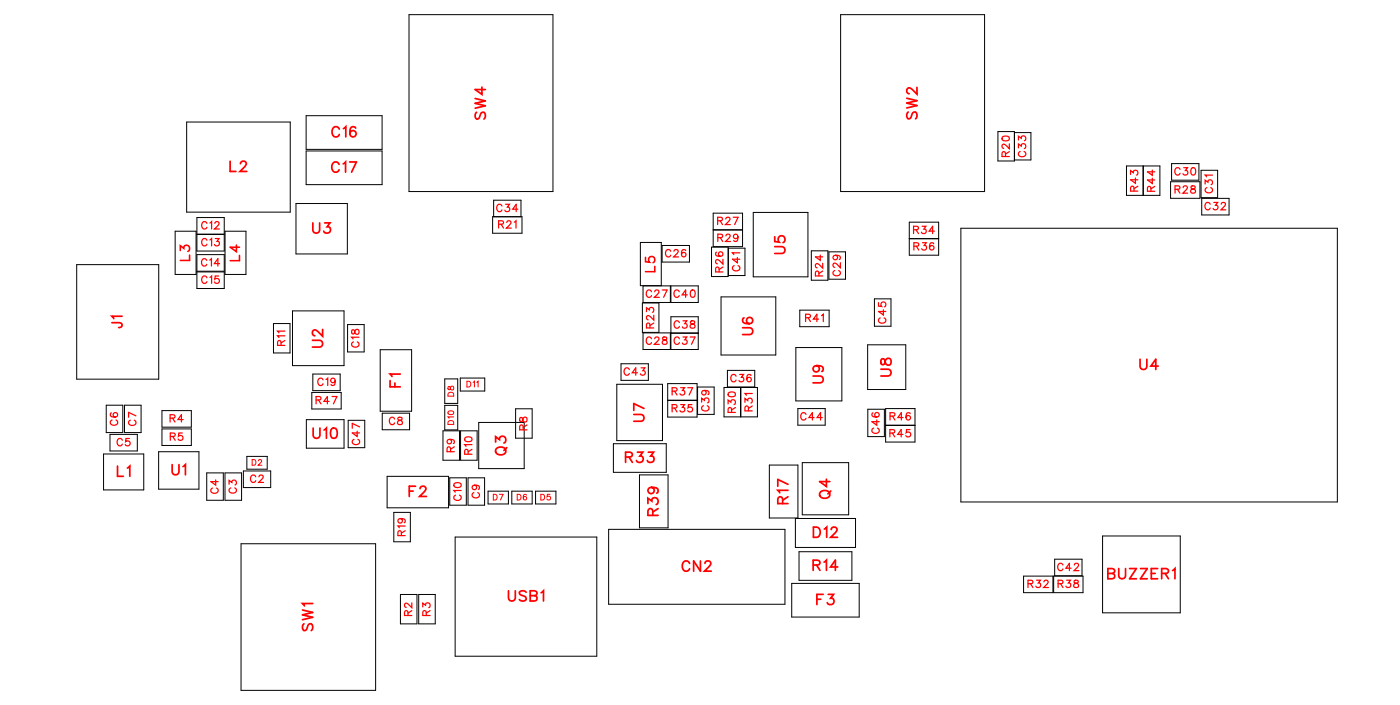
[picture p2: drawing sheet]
<svg xmlns="http://www.w3.org/2000/svg" width="97mm" height="49mm" viewBox="0 0 97 49" stroke-linecap="round" stroke-linejoin="round" font-family="sans-serif">
<g fill="none" stroke="#000" stroke-width=".07">
<path d="M5.3 18.4h5.7v7.9h-5.7zM12.2 16h1.4v3.1h-1.4zM13 8.5h7.2v6.2h-7.2zM13.7 15.1h1.9v2.3h-1.9zM13.7 17.7h1.9v1.1h-1.9zM13.7 18.9h1.9v1.1h-1.9zM13.7 16.3h1.9M15.6 16h1.5v3.1h-1.5zM20.6 14.1h3.5v3.5h-3.5zM21.3 8h5.3v2.4h-5.3zM21.3 10.5h5.3v2.3h-5.3zM28.4 1h10v12.3h-10z"/>
<path d="M34.2 15h2.1v1.2h-2.1zM34.3 13.9h1.9v1.1h-1.9zM46 19.8v-3h-1.5v3h2.1v1.2h-1.9v-1.2M46 17h1.9v1.2h-1.9zM46.6 19.8h1.9v1.2h-1.9zM49.5 17.2h1.1v2h-1.1zM49.6 14.8h2v2.3h-2zM49.6 15.9h2M50.6 17.2h1.2v1.9h-1.2zM52.4 14.7h3.8v4.5h-3.8zM56.4 17.4h1.1v2.1h-1.1zM57.6 17.5h1.2v1.9h-1.2z"/>
<path d="M58.4 1h10v12.3h-10zM63.2 15.4h2v2.3h-2zM63.2 16.6h2M66.8 15.8h26.2v19h-26.2zM69.4 9.1h1.1v2.1h-1.1zM70.5 9.2h1.2v1.9h-1.2M78.3 11.5h2.3v2.1h-2.3zM79.4 11.5v2.1M79.5 11.5v2.1M81.4 12.6h2v1.2h-2zM81.4 11.4h1.9v1.1h-1.9zM83.5 11.8h1.1v1.9h-1.1z"/>
<path d="M83.5 13.8h1.9v1.1h-1.9zM7.2 31.5h2.8v2.5h-2.8zM7.4 28.1h1.1v1.9h-1.1zM7.6 30.2h1.9v1.1h-1.9zM8.7 28.1h1.1v1.9h-1.1zM11 31.4h2.8v2.6h-2.8zM11.3 28.5h2v1.2h-2zM11.3 29.8h2v1.1h-2zM14.4 32.8h1.1v1.9h-1.1zM15.6 32.8h1.2v1.9h-1.2zM16.8 37.7h9.3v10.2h-9.3zM16.9 32.7h1.9v1.1h-1.9z"/>
<path d="M17.2 31.7h1.4v.9h-1.4zM19 22.5h1.2v2h-1.2zM20.3 21.6h3.6v3.8h-3.6zM21.3 29.1h2.6v2h-2.6zM21.7 27.2h2v1.2h-2zM21.7 26h1.9v1.1h-1.9zM24.2 22.5h1.1v1.9h-1.1zM24.2 29.2h1.2v1.9h-1.2zM26.4 24.3h2.2v4.2h-2.2zM26.6 28.7h1.9v1.1h-1.9zM26.9 33.1h4.3v2.1h-4.3zM27.4 35.6h1.1v2h-1.1z"/>
<path d="M30.8 29.9h1.1v2h-1.1zM30.9 26.3h.9v1.7h-.9zM30.9 28.1h.9v1.7h-.9zM31.3 33.2h1.1v1.9h-1.1zM31.6 37.3h9.9v8.3h-9.9zM32 26.2h1.7v.9h-1.7zM32 29.9h1.2v2h-1.2zM32.5 33.2h1.2v1.9h-1.2zM33.3 29.3h3.1v3.2h-3.1zM33.9 34.1h1.4v.9h-1.4zM35.6 34.1h1.4v.9h-1.4zM35.8 28.4h1.2v2h-1.2z"/>
<path d="M37.2 34.1h1.4v.9h-1.4zM42.3 36.7h12.3v5.2h-12.3zM42.6 30.8h3.7v2h-3.7zM42.9 26.7h3.1v3.9h-3.1zM43.2 25.3h1.9v1.1h-1.9zM44.4 33h2v3.6h-2zM44.6 21h1.2v2.1h-1.2zM44.7 23.1h1.9v1.2h-1.9zM46.4 26.6h2v2.4h-2zM46.4 27.8h2M46.6 22h1.9v2.3h-1.9zM46.6 23.1h1.9"/>
<path d="M48.5 26.9h1.1v1.9h-1.1zM50.1 20.6h3.8v4h-3.8zM50.3 26.9h2.3v2h-2.3zM50.6 25.7h1.9v1.2h-1.9zM51.5 26.9v2M53.5 32.3h2v3.7h-2zM55.3 36h4.2v2h-4.2zM55.3 24.1h3.2v3.7h-3.2zM55.5 28.4h1.9v1.1h-1.9zM55.5 38.3h3.7v2h-3.7zM55.6 21.5h2v1.2h-2zM55.8 32.1h3.2v3.6h-3.2z"/>
<path d="M60.3 23.9h2.7v3.1h-2.7zM60.3 28.4h1.2v1.9h-1.2zM60.8 20.7h1.1v1.9h-1.1zM61.6 29.5h2M61.6 28.4h2v2.3h-2zM71.1 40h2.1v1.1h-2.1zM73.2 40h2.1v1.1h-2.1zM73.3 38.8h1.9v1.2h-1.9zM76.6 37.2h5.4v5.3h-5.4zM27.8 41.3h1.2v2h-1.2zM29.1 41.3h1.2v2h-1.2zM55 40.5h4.7v2.3h-4.7z"/>
</g>
<g fill="none" stroke="#f00" stroke-width=".08">
<path d="M14.4 18.1a.19 .19 0 0 0-.2-.1 .19 .19 0 0 0-.2 .2v.1a.19 .19 0 0 0 .2 .2 .19 .19 0 0 0 .2-.2M14.4 15.5a.19 .19 0 0 0-.2-.1 .19 .19 0 0 0-.2 .2v.1a.19 .19 0 0 0 .2 .2 .19 .19 0 0 0 .2-.1M14.4 16.7a.19 .19 0 0 0-.2-.1 .19 .19 0 0 0-.2 .2v.1a.19 .19 0 0 0 .2 .2 .19 .19 0 0 0 .2-.2M14.4 19.3a.19 .19 0 0 0-.2-.1 .19 .19 0 0 0-.2 .2v.1a.19 .19 0 0 0 .2 .2 .19 .19 0 0 0 .2-.2M14.6 18.1l.1-.1v.5M14.6 15.5l.1-.1v.5M14.6 16.7l.1-.1v.5M14.6 19.3l.1-.1v.5M14.9 15.5l.1-.1 .2 .1-.3 .4h.4M15 16.6h.2l-.1 .2a.17 .17 0 0 1 .1 .2 .17 .17 0 0 1-.3 0M15.2 19.2h-.2l-.1 .2a.18 .18 0 0 1 .3 0 .18 .18 0 0 1 0 .2 .18 .18 0 0 1-.3 0M15.3 18.3h-.4l.2-.3v.5"/>
<path d="M34.7 15.6l.2-.1 .1-.1-.3-.1v.5M34.8 15.6l.2 .2M34.9 14.3a.19 .19 0 0 0-.2-.1 .19 .19 0 0 0-.2 .2v.1a.19 .19 0 0 0 .2 .2 .19 .19 0 0 0 .2-.1M35.1 14.2h.3l-.1 .2a.17 .17 0 0 1 .1 .2 .17 .17 0 0 1-.3 0M35.2 15.4l.2-.1 .1 .2-.3 .3h.3M35.7 15.4l.2-.1v.5M36 14.5h-.4l.3-.3v.5M46.6 17.4a.19 .19 0 0 0-.2-.1 .19 .19 0 0 0-.1 .2v.1a.19 .19 0 0 0 .1 .2 .19 .19 0 0 0 .2-.1M46.8 17.4l.1-.1 .2 .1-.3 .4h.4M47.7 17.4l-.1-.1a.22 .22 0 0 0-.3 .3 .22 .22 0 0 0 .4 .2 .16 .16 0 0 0-.1-.3 .16 .16 0 0 0-.2 .2M49.8 17.5a.22 .22 0 0 0 .2 .3 .22 .22 0 0 0 .2-.3 .16 .16 0 0 0-.3 .1 .16 .16 0 0 0 .2 .2M49.9 15.3h.3v-.1l-.3-.1v.5"/>
<path d="M49.9 16.5h.3v-.1l-.3-.1v.5M50 18.9v-.3l-.2-.1-.1 .4h.5M50 15.3l.2 .3M50.1 16.5l.1 .3M50.2 18v.3l-.3-.3-.2 .1 .2 .2M50.2 18.5l-.2 .2M50.4 15.2l.2-.1 .1 .1-.3 .4h.4M50.5 16.4l.2-.1v.1l-.3 .4h.4M51 15.1h.3l-.2 .5M51 18.4a.19 .19 0 0 0-.1 .3 .19 .19 0 0 0 .2 .1h.1a.19 .19 0 0 0 .2-.1 .19 .19 0 0 0-.1-.3M51.3 17.9v.3l-.4-.2h.5M51.3 16.4a.16 .16 0 0 1-.2 .2 .16 .16 0 0 1-.1-.3 .16 .16 0 0 1 .3 0l-.1 .4h-.2"/>
<path d="M51.4 17.5h-.5l.1 .2M56.9 19.2v-.3l-.1-.1-.1 .4h.5M57 17.7v.4l-.3-.3h.5M57.2 18.3v.3l-.4-.3-.1 .1 .1 .2M57.2 18.8l-.3 .2M58 18.8a.19 .19 0 0 0-.1 .2 .19 .19 0 0 0 .2 .1h.1a.19 .19 0 0 0 .2-.1 .19 .19 0 0 0-.1-.2M58.1 17.7a.16 .16 0 0 1 .1 .2 .16 .16 0 0 1-.2 .1 .16 .16 0 0 1 0-.3l.4 .1-.1 .2M58.4 18.2v.4l-.4-.3-.1 .2 .1 .1M63.5 15.9h.3v-.1l-.3-.1v.5M63.5 17.1h.3l.1-.2-.4-.1v.6M63.7 15.9l.1 .3M63.7 17.1l.2 .3"/>
<path d="M64.1 15.7h.3l-.2 .2a.17 .17 0 0 1 .1 .3 .17 .17 0 0 1-.3-.1M64.1 16.8h.3l-.2 .2a.18 .18 0 0 1 .2 .3 .17 .17 0 0 1-.3 0M64.9 16.9a.22 .22 0 0 0-.3 .2 .22 .22 0 0 0 .3 .2 .16 .16 0 0 0-.1-.2 .16 .16 0 0 0-.2 .1M64.9 16h-.3l.2-.3v.5M69.7 9.5a.25 .25 0 0 1 .3-.1 .25 .25 0 0 1 .1 .3 .25 .25 0 0 1-.3 .1 .25 .25 0 0 1-.1-.3zM69.9 10.9v-.3l-.2-.1-.1 .4h.6M70.2 10v.3l-.4-.3-.2 .1 .2 .2M70.2 10.5l-.3 .2M70.8 10.3v-.3l.2 .1a.17 .17 0 0 1 .3-.1 .17 .17 0 0 1-.1 .3M70.8 9.7v-.2l.2 .1a.17 .17 0 0 1 .3-.1 .17 .17 0 0 1-.1 .3M70.9 10.5a.19 .19 0 0 0-.1 .2 .19 .19 0 0 0 .2 .2h.1a.19 .19 0 0 0 .2-.2 .19 .19 0 0 0-.1-.2M78.6 12.1v-.3l.2 .2a.17 .17 0 0 1 .2-.1 .17 .17 0 0 1 0 .3"/>
<path d="M78.8 13.3v-.3l-.1-.1-.1 .4h.5M78.9 12.4v.3l-.3-.2h.5M79.1 12.9l-.3 .2M80 13.3v-.3l-.2-.1v.4h.5M80.1 12.4v.3l-.3-.2h.5M80.1 11.8v.4l-.3-.3h.5M80.3 12.9l-.3 .2M81.7 13.1h.3v-.1l-.3-.1v.5M81.8 13.1l.2 .3M82 11.8a.19 .19 0 0 0-.2-.2 .19 .19 0 0 0-.1 .2v.2a.19 .19 0 0 0 .1 .2 .19 .19 0 0 0 .2-.2M82.2 13l.2-.1 .1 .1-.3 .4h.4M82.3 11.6h.2l-.1 .2a.17 .17 0 0 1 .1 .3 .17 .17 0 0 1-.3 0"/>
<path d="M82.8 12.9v.2l.3 .1a.17 .17 0 0 1-.2 .2 .17 .17 0 0 1-.1-.2l.3-.2-.1-.1zM82.8 11.7a.23 .23 0 0 1 .3 .2 .23 .23 0 0 1-.3 .2v-.2zM83.8 12.8v-.3l.2 .1a.17 .17 0 0 1 .2-.1 .17 .17 0 0 1 0 .3M83.9 13a.19 .19 0 0 0-.1 .2 .19 .19 0 0 0 .2 .2h.1a.19 .19 0 0 0 .2-.2 .19 .19 0 0 0-.1-.2M84.1 14.2a.19 .19 0 0 0-.2-.1 .19 .19 0 0 0-.1 .1v.2a.19 .19 0 0 0 .1 .2 .19 .19 0 0 0 .2-.2M84.3 12.2h-.5l.1 .1M84.4 14.1h.2l-.1 .1a.17 .17 0 0 1 .1 .3 .17 .17 0 0 1-.3 0M84.9 14.2l.1-.1h.2l-.3 .5h.3M7.7 28.7a.22 .22 0 0 0 .2 .3 .22 .22 0 0 0 .2-.3 .16 .16 0 0 0-.2 0 .16 .16 0 0 0 .1 .3M7.8 29.2a.19 .19 0 0 0-.1 .2 .19 .19 0 0 0 .2 .1h.1a.19 .19 0 0 0 .2-.1 .19 .19 0 0 0-.1-.2M8.5 30.6a.19 .19 0 0 0-.2-.2 .19 .19 0 0 0-.2 .2v.2a.19 .19 0 0 0 .2 .1 .19 .19 0 0 0 .2-.1M9 30.4h-.2l-.1 .3a.18 .18 0 0 1 .3-.1 .18 .18 0 0 1 0 .3 .18 .18 0 0 1-.3 0"/>
<path d="M9.1 29.2a.19 .19 0 0 0-.2 .2 .19 .19 0 0 0 .2 .1h.2a.19 .19 0 0 0 .1-.1 .19 .19 0 0 0-.1-.2M9.4 28.9l-.5-.3v.4M11.8 29h.3l.1-.1-.4-.1v.5M11.8 30.3h.3l.1-.1-.4-.1v.5M12 29l.2 .3M12 30.3l.2 .3M12.7 30.1h-.3v.2a.18 .18 0 0 1 .3 0 .18 .18 0 0 1-.1 .2 .18 .18 0 0 1-.2 0M12.7 29.1h-.3l.2-.3v.5M14.8 33.9a.19 .19 0 0 0-.1 .2 .19 .19 0 0 0 .1 .1h.2a.19 .19 0 0 0 .2-.1 .19 .19 0 0 0-.2-.2M15 33.3v.4l-.3-.3h.5M15.9 33.6v-.3l.2 .2a.17 .17 0 0 1 .3-.1 .17 .17 0 0 1-.1 .3M16 33.9a.19 .19 0 0 0-.1 .2 .19 .19 0 0 0 .2 .1h.1a.19 .19 0 0 0 .2-.1 .19 .19 0 0 0-.1-.2"/>
<path d="M17.8 33.1a.19 .19 0 0 0-.2-.1 .19 .19 0 0 0-.2 .2v.1a.19 .19 0 0 0 .2 .2 .19 .19 0 0 0 .2-.1M18 33.1l.1-.1 .2 .1-.3 .4h.3M19.5 24v-.3l-.1-.1-.1 .4h.5M19.8 23.3h-.5l.1 .1M19.8 23h-.5l.1 .1M19.8 23.6l-.3 .2M22 27.8l.3-.1v-.1l-.3-.1v.5M22.1 27.8l.2 .2M22.5 26.4a.19 .19 0 0 0-.3-.2 .19 .19 0 0 0-.1 .2v.2a.19 .19 0 0 0 .1 .2 .19 .19 0 0 0 .3-.2M22.7 26.3l.1-.1v.6M22.9 27.9h-.4l.3-.4v.5M23.1 27.5h.3l-.2 .5"/>
<path d="M23.3 26.4a.16 .16 0 0 1-.2 .2 .16 .16 0 0 1-.1-.3 .16 .16 0 0 1 .3 0l-.1 .4h-.2M24.5 22.9v.3h.1a.21 .21 0 0 1 .1-.3 .21 .21 0 0 1 .2 0l.1 .2-.1 .1-.2-.1-.1-.2zM24.6 23.7a.19 .19 0 0 0-.2 .2 .19 .19 0 0 0 .2 .2h.2a.19 .19 0 0 0 .2-.2 .19 .19 0 0 0-.2-.2M24.6 30.5a.19 .19 0 0 0-.1 .2 .19 .19 0 0 0 .2 .2h.1a.19 .19 0 0 0 .2-.2 .19 .19 0 0 0-.1-.2M24.8 29.9v.4l-.3-.2h.5M25 23.4h-.6l.1 .1M25 29.6l-.5-.2v.3M27.4 29.1a.19 .19 0 0 0-.2-.1 .19 .19 0 0 0-.1 .2v.1a.19 .19 0 0 0 .1 .2 .19 .19 0 0 0 .2-.1M27.7 29v.1a.21 .21 0 0 1 .2 .1 .21 .21 0 0 1 0 .2h-.2v-.1l.2-.2v-.1zM27.8 36a.16 .16 0 0 1 .2 .2 .16 .16 0 0 1-.3 .1 .16 .16 0 0 1 0-.3l.4 .1v.2M27.9 37.2v-.3l-.1-.1-.1 .4h.5M28.2 36.5h-.5l.1 .1"/>
<path d="M28.2 36.8l-.3 .2M31.2 30.5a.16 .16 0 0 1 .2 .2 .16 .16 0 0 1-.3 .1 .16 .16 0 0 1 0-.3l.5 .1-.1 .2M31.3 31.4v-.3l-.1-.1-.1 .4h.5M31.6 33.6a.25 .25 0 0 1 .3-.1 .25 .25 0 0 1 .1 .3 .25 .25 0 0 1-.3 .1 .25 .25 0 0 1-.1-.3zM31.6 31l-.3 .2M31.7 34.4a.19 .19 0 0 0-.2 .2 .19 .19 0 0 0 .2 .1h.2a.19 .19 0 0 0 .2-.1 .19 .19 0 0 0-.2-.2M32.1 34h-.6l.1 .2M32.3 30.4a.25 .25 0 0 1 .3-.1 .25 .25 0 0 1 .2 .3 .25 .25 0 0 1-.3 .1 .25 .25 0 0 1-.2-.3zM32.5 31.5v-.3h-.1l-.1 .3h.5M32.8 30.9h-.5l.1 .1M32.8 31.2l-.3 .2M32.9 34.2a.19 .19 0 0 0-.1 .2 .19 .19 0 0 0 .2 .2h.1a.19 .19 0 0 0 .2-.2 .19 .19 0 0 0-.1-.2"/>
<path d="M33 33.7a.16 .16 0 0 1 .1 .2 .16 .16 0 0 1-.2 .1 .16 .16 0 0 1 0-.3h.4v.3M36.1 29v.2l.1 .1 .3-.3a.17 .17 0 0 1 .1 .1 .17 .17 0 0 1-.1 .2l-.2-.3zM36.4 29.8l-.1-.3h-.1l-.1 .3h.5M36.6 29.5l-.2 .2M43.7 25.7a.19 .19 0 0 0-.2-.2 .19 .19 0 0 0-.1 .2v.2a.19 .19 0 0 0 .1 .1 .19 .19 0 0 0 .2-.1M44.3 25.9h-.4l.3-.4v.5M44.6 25.5h.2l-.1 .2a.17 .17 0 0 1 .1 .3 .17 .17 0 0 1-.3-.1M44.9 21.6v-.2l.2 .1a.17 .17 0 0 1 .3-.1 .17 .17 0 0 1-.1 .3M45.2 22.8v-.3l-.2-.1-.1 .4h.5M45.3 20.3a.19 .19 0 0 0-.2-.2 .19 .19 0 0 0-.2 .2v.1a.19 .19 0 0 0 .2 .2 .19 .19 0 0 0 .2-.1M45.3 23.5a.19 .19 0 0 0-.2-.1 .19 .19 0 0 0-.2 .2v.1a.19 .19 0 0 0 .2 .2 .19 .19 0 0 0 .2-.1M45.4 21.9v.3l-.3-.3-.2 .1 .2 .2"/>
<path d="M45.4 22.4l-.2 .2M45.5 20.3l.1-.2 .2 .1-.3 .4h.3M45.5 23.5l.1-.1 .2 .1-.3 .4h.3M46 20.1h.4l-.3 .5M46.1 23.4v.2a.21 .21 0 0 1 .2 0 .21 .21 0 0 1 0 .3h-.2v-.2l.2-.2v-.1zM46.7 28.3h.3l.1-.1-.4-.1v.5M46.7 27.2l.3-.1 .1-.1-.4-.1v.5M46.9 28.3l.2 .3M46.9 27.2l.2 .2M47.2 20.3a.19 .19 0 0 0-.2-.2 .19 .19 0 0 0-.2 .2v.1a.19 .19 0 0 0 .2 .2 .19 .19 0 0 0 .2-.1M47.2 23.5a.19 .19 0 0 0-.2-.1 .19 .19 0 0 0-.1 .2v.1a.19 .19 0 0 0 .1 .2 .19 .19 0 0 0 .2-.1M47.2 22.4a.19 .19 0 0 0-.2-.1 .19 .19 0 0 0-.1 .2v.1a.19 .19 0 0 0 .1 .2 .19 .19 0 0 0 .2-.1"/>
<path d="M47.3 28.1h.3l-.2 .2a.18 .18 0 0 1 .2 .3 .17 .17 0 0 1-.3-.1M47.3 26.9h.3l-.2 .2a.18 .18 0 0 1 .2 .3 .17 .17 0 0 1-.3-.1M47.5 23.4h.2l-.1 .2a.17 .17 0 0 1 .1 .3 .17 .17 0 0 1-.3-.1M47.5 22.3h.2l-.1 .2a.17 .17 0 0 1 .1 .2 .17 .17 0 0 1-.3 0M47.8 20.5h-.4l.3-.4v.5M47.8 26.9h.3l-.2 .5M48 23.4h.3l-.2 .5M48 22.3v.1a.21 .21 0 0 1 .3 .1 .21 .21 0 0 1 0 .3l-.3-.1v-.1l.3-.2v-.1zM48.1 20.2a.23 .23 0 0 1 .2 .2 .23 .23 0 0 1-.2 .2l-.1-.2zM48.1 28.1h-.2l-.1 .2a.18 .18 0 0 1 .3 0 .18 .18 0 0 1 0 .3 .18 .18 0 0 1-.3-.1M48.8 27.9v-.3l.2 .2a.17 .17 0 0 1 .2-.1 .17 .17 0 0 1 0 .3M48.9 28.2a.19 .19 0 0 0-.1 .2 .19 .19 0 0 0 .2 .1h.1a.19 .19 0 0 0 .2-.1 .19 .19 0 0 0-.1-.2"/>
<path d="M48.9 27.1a.16 .16 0 0 1 .2 .2 .16 .16 0 0 1-.3 .1 .16 .16 0 0 1 0-.3l.5 .1-.1 .2M50.6 28v-.2l.2 .1a.17 .17 0 0 1 .3-.1 .17 .17 0 0 1-.1 .3M50.6 27.3a.25 .25 0 0 1 .3-.1 .25 .25 0 0 1 .2 .3 .25 .25 0 0 1-.3 .1 .25 .25 0 0 1-.2-.3zM50.8 28.6v-.3h-.1l-.1 .3h.5M51.1 28.3l-.3 .2M51.2 26.1a.19 .19 0 0 0-.3-.1 .19 .19 0 0 0-.1 .2v.1a.19 .19 0 0 0 .1 .2 .19 .19 0 0 0 .3-.1M51.4 26h.3l-.2 .2a.18 .18 0 0 1 .2 .3 .17 .17 0 0 1-.3-.1M51.8 27.9v-.2l.2 .1a.17 .17 0 0 1 .2-.1 .17 .17 0 0 1 0 .3M52 28.5v-.3h-.1l-.1 .3h.5M52.2 26.1v-.1a.22 .22 0 0 0-.3 .2 .22 .22 0 0 0 .3 .2 .16 .16 0 0 0-.1-.2 .16 .16 0 0 0-.2 .1M52.3 27.3h-.5l.1 .1M52.3 28.2l-.3 .2"/>
<path d="M56 22.1l.3-.1v-.1l-.3-.1v.5M56 28.8a.19 .19 0 0 0-.2-.2 .19 .19 0 0 0-.1 .2v.2a.19 .19 0 0 0 .1 .2 .19 .19 0 0 0 .2-.2M56.2 22.1l.1 .2M56.6 29h-.4l.3-.4v.6M56.9 22.2h-.4l.3-.4v.5M57.1 21.9l.1-.1v.5M57.2 29h-.4l.2-.4v.6M60.7 28.7h-.1a.22 .22 0 0 0 .3 .3 .22 .22 0 0 0 .1-.3 .16 .16 0 0 0-.2 0 .16 .16 0 0 0 .1 .2M60.7 29.7a.19 .19 0 0 0-.1 .2 .19 .19 0 0 0 .2 .2h.1a.19 .19 0 0 0 .2-.2 .19 .19 0 0 0-.1-.2M60.9 29.2v.3l-.3-.2h.5M61.1 21v.3h.2a.18 .18 0 0 1 0-.3 .18 .18 0 0 1 .2 0 .18 .18 0 0 1 0 .3M61.2 22.1a.19 .19 0 0 0-.1 .2 .19 .19 0 0 0 .2 .1h.1a.19 .19 0 0 0 .2-.1 .19 .19 0 0 0-.2-.2"/>
<path d="M61.4 21.5v.4l-.3-.3h.5M61.9 30.1l.2-.1 .1-.1-.3-.1v.5M61.9 28.9h.3v-.2l-.3-.1v.6M62 30.1l.2 .2M62 28.9l.2 .3M62.8 30.2h-.4l.2-.4v.5M62.8 29h-.4l.2-.4v.6M63.3 29.8h-.3v.2a.18 .18 0 0 1 .3 0 .18 .18 0 0 1-.1 .3 .18 .18 0 0 1-.2-.1M63.3 28.7h-.1a.22 .22 0 0 0-.3 .2 .22 .22 0 0 0 .4 .2 .16 .16 0 0 0-.1-.3 .16 .16 0 0 0-.2 .2M73.9 39.2a.19 .19 0 0 0-.2-.1 .19 .19 0 0 0-.2 .2v.1a.19 .19 0 0 0 .2 .2 .19 .19 0 0 0 .2-.1M74.4 39.4h-.3l.2-.3v.5M74.7 39.2l.1-.1 .2 .1-.3 .4h.3"/>
<path d="M28.4 42.7l-.1-.3h-.1l-.1 .3h.5M28.6 41.8v.4l-.3-.3-.2 .1 .1 .2M28.6 42.4l-.2 .2M29.4 42.1v-.2l.2 .1a.17 .17 0 0 1 .3-.1 .17 .17 0 0 1-.1 .3M29.6 42.7v-.3h-.1l-.1 .3h.5M29.9 42.4l-.3 .2M71.5 40.5h.2l.1-.1-.3-.1v.5M71.6 40.5l.2 .3M72 40.3h.3l-.1 .2a.17 .17 0 0 1 .1 .2 .17 .17 0 0 1-.3 0M72.6 40.4l.2-.1 .1 .1-.4 .4h.4M73.5 40.5h.3l.1-.1-.4-.1v.5M73.7 40.5l.2 .3"/>
<path d="M74.1 40.3h.3l-.1 .2a.17 .17 0 0 1 .1 .2 .17 .17 0 0 1-.3 0M74.7 40.3v.1l.3 .2a.17 .17 0 0 1-.2 .2 .17 .17 0 0 1-.2-.2l.3-.2v-.1z"/>
</g>
<g fill="none" stroke="#f00" stroke-width=".12">
<path d="M16 11.2v.7h.4M16.7 11.4l.1-.2h.2l.1 .1-.1 .3-.3 .3h.5M21.7 15.5v.5l.2 .2 .3-.1v-.6M22.6 15.5h.3l-.2 .2a.24 .24 0 0 1 .2 .4 .24 .24 0 0 1-.4-.1M23.6 11.4a.26 .26 0 0 0-.3-.2 .26 .26 0 0 0-.2 .3v.2a.26 .26 0 0 0 .2 .3 .26 .26 0 0 0 .3-.2M23.6 9a.26 .26 0 0 0-.3-.2 .26 .26 0 0 0-.2 .3v.1a.26 .26 0 0 0 .2 .3 .26 .26 0 0 0 .3-.2M23.9 11.4l.1-.2v.8M23.9 8.9l.1-.1v.7M24.3 11.2h.5l-.4 .8M24.7 8.9v-.1a.35 .35 0 0 0-.4 .3 .35 .35 0 0 0 .2 .4 .22 .22 0 0 0 .3-.2 .22 .22 0 0 0-.2-.2 .22 .22 0 0 0-.3 .2M33 6.8l.7 .2-.7 .2 .7 .1-.7 .2M33.1 7.8l-.1 .2 .1 .3 .2-.1 .2-.4h.1l.1 .2-.1 .3"/>
<path d="M33.5 6v.6l-.5-.4h.7M53.8 17.1h.6l.2 .2-.1 .3h-.7M53.8 16.4v.4h.4a.25 .25 0 0 1-.1-.4 .25 .25 0 0 1 .4 .1 .25 .25 0 0 1-.1 .3M63 6.8l.7 .2-.7 .2 .7 .1-.7 .2M63.1 7.8l-.1 .1 .1 .3h.2l.2-.4h.1l.1 .1-.1 .3M63.7 6.1v.4l-.3-.3-.2-.1-.2 .1v.2l.2 .1M7.8 22.4h.6l.1 .3h-.3M8.2 32.4v.7h.4M8.5 22h-.7l.1 .1M8.9 32.5l.1-.1v.7M12 32.3v.5l.2 .2 .2-.1v-.6M12.7 32.4l.2-.1v.7"/>
<path d="M21.7 23.6h.5l.2 .2-.1 .3h-.6M21.8 29.7v.5l.2 .2 .2-.1v-.6M22.4 22.9v.4l-.3-.3-.3-.1-.1 .1v.2l.2 .1M22.5 29.8l.2-.1v.7M23.1 29.8l.1-.1a.37 .37 0 0 1 .2 .4 .37 .37 0 0 1-.2 .3 .45 .45 0 0 1-.1-.6zM27.1 26.4v.5h.7M27.4 26.6v.3M27.8 26h-.7l.1 .1M28.4 34.1h.3M28.9 33.8h-.5v.7M29.2 33.9l.1-.1h.2l.1 .1-.1 .2-.3 .4h.4M34.4 30.7v-.4l.3 .2a.24 .24 0 0 1 .4-.2 .25 .25 0 0 1-.1 .5"/>
<path d="M34.5 31.1a.35 .35 0 0 1 .5 0 .35 .35 0 0 1 .1 .3 .33 .33 0 0 1-.4 .2 .33 .33 0 0 1-.2-.5zM35.2 31.1l-.2 .2M43.5 31.7h.4l.1-.2-.2-.1h-.3v.7M43.7 31.7l.3 .4M44.1 28.8h.5l.2 .2-.1 .2h-.6M44.3 31.4h.4l-.2 .3a.24 .24 0 0 1 .1 .3 .24 .24 0 0 1-.4 0M44.8 28.4l-.7-.4v.5M45 35v-.4l.3 .2a.24 .24 0 0 1 .4-.2 .24 .24 0 0 1-.1 .4M45.1 31.4h.3l-.2 .3a.24 .24 0 0 1 .2 .3 .24 .24 0 0 1-.4 0M45.3 33.8a.22 .22 0 0 1 .2 .3 .22 .22 0 0 1-.4 .1 .22 .22 0 0 1 0-.3l.2-.1a.34 .34 0 0 1 .4 .3l-.1 .1M45.4 35.8l-.1-.4-.1-.1-.2 .2v.3h.7M45.7 35.3l-.3 .2"/>
<path d="M47.9 39.1a.26 .26 0 0 0-.3-.2 .26 .26 0 0 0-.2 .3v.2a.26 .26 0 0 0 .2 .2 .26 .26 0 0 0 .3-.1M48.7 38.9v.7l-.5-.7v.7M49 39.1l.1-.2h.2l.1 .2-.1 .2-.3 .3h.4M51.6 22.8h.5l.2 .2-.1 .2h-.6M51.7 22.1h-.1a.35 .35 0 0 0 .3 .4 .35 .35 0 0 0 .4-.2 .22 .22 0 0 0-.2-.3 .22 .22 0 0 0-.2 .2 .22 .22 0 0 0 .2 .3M54.4 35v-.4l-.2-.1-.1 .2v.3h.7M54.8 34h-.7l.1 .2M54.8 34.5l-.4 .2M54.8 33.6l-.7-.3v.5M56.5 26.1h.5l.2 .2-.1 .2-.6 .1M56.5 39.2h.4l.1-.2-.2-.1h-.3v.7M56.5 36.6h.3a.38 .38 0 0 1 .2 .3 .38 .38 0 0 1-.2 .4h-.3z"/>
<path d="M56.7 25.4a.22 .22 0 0 1 .2 .3 .22 .22 0 0 1-.3 .1 .22 .22 0 0 1 0-.4h.1a.34 .34 0 0 1 .5 .3l-.1 .1M56.8 39.2l.2 .4M57.1 34.1a.35 .35 0 0 1 .4 0 .35 .35 0 0 1 .1 .4 .33 .33 0 0 1-.4 .1 .33 .33 0 0 1-.1-.5zM57.3 39l.1-.1v.7M57.3 36.7l.2-.1v.7M57.4 33.3v.5l-.4-.4h.7M57.7 34.1l-.2 .2M57.8 36.8l.1-.2h.1l.2 .1-.1 .3-.4 .3h.5M58.2 39.4h-.5l.4-.5v.7M61.2 25.6h.5l.2 .2-.1 .3h-.6M61.3 24.9v.4h.1l.3-.4a.24 .24 0 0 1 .2 .2 .24 .24 0 0 1-.2 .2l-.1-.1-.1-.3zM77 39.8l.4 .1 .1 .1-.2 .2h-.3v-.7h.4l.1 .2-.2 .1"/>
<path d="M77.8 39.5v.5l.2 .2 .2-.1v-.6M78.5 39.5h.5l-.5 .7h.5M79.2 24.9v.5l.2 .2 .3-.1v-.6M79.3 39.5h.4l-.4 .7h.4M80 39.8h.3M80.5 39.5h-.5v.7h.5M80.5 25.4h-.5l.3-.5v.7M80.7 39.8h.4l.1-.3h-.5v.7M81 39.8l.2 .4M81.5 39.6l.2-.1v.7M21 42.3l.7 .2-.7 .2 .7 .2-.7 .1M21.1 43.3l-.1 .2 .1 .3 .2-.1 .2-.4h.1l.1 .2-.1 .3"/>
<path d="M21.7 41.9h-.7l.2 .2M35.3 41v.5l.2 .2 .3-.1v-.6M36.6 41.1l-.2-.1-.3 .1 .1 .2 .4 .2v.1l-.2 .1-.3-.1M36.9 41.3l.4 .1v.2l-.1 .1h-.3v-.7l.4 .1v.2h-.1M37.6 41.1l.2-.1v.7M56.8 41.6h.2M57.2 41.3h-.4v.7M57.6 41.3h.3l-.2 .2a.24 .24 0 0 1 .2 .4 .24 .24 0 0 1-.4-.1"/>
</g>
<g fill="none" stroke="#f00" stroke-width=".07">
<path d="M17.5 31.9h.2a.21 .21 0 0 1 .1 .2 .21 .21 0 0 1-.1 .2h-.2zM18 32v-.1l.2 .1-.3 .3h.3M31.2 29.3a.22 .22 0 0 1 .3 0v.2h-.4zM31.2 27.3a.22 .22 0 0 1 .3 .1v.1h-.4zM31.2 26.8v.2h.1a.16 .16 0 0 1 0-.2 .16 .16 0 0 1 .2 0v.3l-.2-.1v-.2zM31.5 28.9h-.4l.1 .1M32.5 26.5h.1a.21 .21 0 0 1 .1 .2 .21 .21 0 0 1-.1 .2h-.1zM32.9 26.5h.1v.4M33.1 26.5h.1v.4M34.3 34.3h.1a.21 .21 0 0 1 .2 .2 .21 .21 0 0 1-.2 .2h-.1zM34.7 34.3h.3l-.2 .4M35.9 34.3h.2a.21 .21 0 0 1 .1 .2 .21 .21 0 0 1-.1 .2h-.2z"/>
<path d="M36.6 34.4v-.1a.18 .18 0 0 0-.3 .2 .18 .18 0 0 0 .3 .2 .12 .12 0 0 0-.1-.2 .12 .12 0 0 0-.1 .1M37.6 34.3h.1a.21 .21 0 0 1 .2 .2 .21 .21 0 0 1-.2 .2h-.1zM38.2 34.3h-.2v.2a.14 .14 0 0 1 .2 0 .14 .14 0 0 1 0 .2 .14 .14 0 0 1-.2-.1"/>
<circle cx="31.3" cy="28.6" r=".18"/>
</g>
<path d="M12.5 17.4v-.3l.3 .1a.21 .21 0 0 1 .3-.1 .21 .21 0 0 1 0 .4M13.2 17.7v.4h-.7M16.4 17v.5l-.4-.3h.6M16.6 17.7v.4h-.6M44.9 17.9v.3h.2a.23 .23 0 0 1 0-.3 .23 .23 0 0 1 .4 0 .23 .23 0 0 1-.1 .3M45.5 18.5v.4h-.6" fill="none" stroke="#f00" stroke-width=".11"/>
<g font-size="1.2" fill="#fff">
<text x="23" y="9.8">C16</text>
<text x="34" y="8.3" transform="rotate(-90 34 8.3)">SW4</text>
<text x="64" y="8.3" transform="rotate(-90 64 8.3)">SW2</text>
<text x="15.9" y="12.2">L2</text>
<text x="21.7" y="16.5">U3</text>
<text x="23" y="12.2">C17</text>
<text x="54.9" y="17.7" transform="rotate(-90 54.9 17.7)">U5</text>
<text x="8.8" y="22.8" transform="rotate(-90 8.8 22.8)">J1</text>
<text x="52.6" y="23.3" transform="rotate(-90 52.6 23.3)">U6</text>
<text x="22.7" y="24.2" transform="rotate(-90 22.7 24.2)">U2</text>
<text x="28.1" y="26.9" transform="rotate(-90 28.1 26.9)">F1</text>
<text x="45.1" y="29.3" transform="rotate(-90 45.1 29.3)">U7</text>
<text x="57.5" y="26.6" transform="rotate(-90 57.5 26.6)">U9</text>
<text x="62.2" y="26.2" transform="rotate(-90 62.2 26.2)">U8</text>
<text x="79.2" y="25.9">U4</text>
<text x="8.1" y="33.4">L1</text>
<text x="11.9" y="33.3">U1</text>
<text x="21.7" y="30.7">U10</text>
<text x="28.4" y="34.8">F2</text>
<text x="35.5" y="31.6" transform="rotate(-90 35.5 31.6)">Q3</text>
<text x="43.4" y="32.4">R33</text>
<text x="46" y="35.8" transform="rotate(-90 46 35.8)">R39</text>
<text x="55.1" y="35" transform="rotate(-90 55.1 35)">R17</text>
<text x="58" y="34.6" transform="rotate(-90 58 34.6)">Q4</text>
<text x="47.4" y="39.9">CN2</text>
<text x="56.5" y="39.9">R14</text>
<text x="56.5" y="37.6">D12</text>
<text x="76.9" y="40.5">BUZZER1</text>
<text x="22" y="43.8" transform="rotate(-90 22 43.8)">SW1</text>
<text x="35.3" y="42">USB1</text>
<text x="56.7" y="42.3">F3</text>
</g>
<g font-size="1.1" fill="#fff">
<text x="13.4" y="18.1" transform="rotate(-90 13.4 18.1)">L3</text>
<text x="16.9" y="18.1" transform="rotate(-90 16.9 18.1)">L4</text>
<text x="45.8" y="18.9" transform="rotate(-90 45.8 18.9)">L5</text>
</g>
<g font-size=".9" fill="#fff">
<text x="70.4" y="10.9" transform="rotate(-90 70.4 10.9)">R20</text>
<text x="71.5" y="10.9" transform="rotate(-90 71.5 10.9)">C33</text>
<text x="14" y="16.1">C12</text>
<text x="14" y="17.3">C13</text>
<text x="34.5" y="14.9">C34</text>
<text x="34.6" y="16">R21</text>
<text x="49.8" y="15.8">R27</text>
<text x="49.8" y="17">R29</text>
<text x="63.5" y="16.4">R34</text>
<text x="63.5" y="17.6">R36</text>
<text x="79.3" y="13.3" transform="rotate(-90 79.3 13.3)">R43</text>
<text x="80.5" y="13.3" transform="rotate(-90 80.5 13.3)">R44</text>
<text x="81.6" y="12.4">C30</text>
<text x="81.6" y="13.6">R28</text>
<text x="83.7" y="14.8">C32</text>
<text x="84.5" y="13.4" transform="rotate(-90 84.5 13.4)">C31</text>
<text x="14" y="18.7">C14</text>
<text x="14" y="19.9">C15</text>
<text x="44.9" y="20.9">C27 C40</text>
<text x="45.7" y="22.8" transform="rotate(-90 45.7 22.8)">R23</text>
<text x="46.2" y="18">C26</text>
<text x="46.8" y="23">C38</text>
<text x="50.5" y="18.9" transform="rotate(-90 50.5 18.9)">R26</text>
<text x="51.6" y="18.8" transform="rotate(-90 51.6 18.8)">C41</text>
<text x="55.9" y="22.5">R41</text>
<text x="57.4" y="19.2" transform="rotate(-90 57.4 19.2)">R24</text>
<text x="58.6" y="19.2" transform="rotate(-90 58.6 19.2)">C29</text>
<text x="61.8" y="22.5" transform="rotate(-90 61.8 22.5)">C45</text>
<text x="8.4" y="29.6" transform="rotate(-90 8.4 29.6)">C6</text>
<text x="9.7" y="29.6" transform="rotate(-90 9.7 29.6)">C7</text>
<text x="11.8" y="29.5">R4</text>
<text x="20" y="24" transform="rotate(-90 20 24)">R11</text>
<text x="21.9" y="28.2">R47</text>
<text x="22" y="27">C19</text>
<text x="25.2" y="24.1" transform="rotate(-90 25.2 24.1)">C18</text>
<text x="27" y="29.7">C8</text>
<text x="36.8" y="29.9" transform="rotate(-90 36.8 29.9)">R8</text>
<text x="43.3" y="26.3">C43</text>
<text x="44.9" y="24.1">C28 C37</text>
<text x="46.7" y="28.8">R35</text>
<text x="46.7" y="27.6">R37</text>
<text x="49.5" y="28.6" transform="rotate(-90 49.5 28.6)">C39</text>
<text x="50.8" y="26.7">C36</text>
<text x="51.3" y="28.7" transform="rotate(-90 51.3 28.7)">R30</text>
<text x="52.5" y="28.6" transform="rotate(-90 52.5 28.6)">R31</text>
<text x="55.6" y="29.4">C44</text>
<text x="61.8" y="29.4">R46</text>
<text x="8.1" y="31.2">C5</text>
<text x="11.8" y="30.8">R5</text>
<text x="15.4" y="34.3" transform="rotate(-90 15.4 34.3)">C4</text>
<text x="16.6" y="34.3" transform="rotate(-90 16.6 34.3)">C3</text>
<text x="17.4" y="33.7">C2</text>
<text x="25.2" y="30.9" transform="rotate(-90 25.2 30.9)">C47</text>
<text x="31.8" y="31.4" transform="rotate(-90 31.8 31.4)">R9</text>
<text x="32.3" y="34.8" transform="rotate(-90 32.3 34.8)">C10</text>
<text x="33" y="31.6" transform="rotate(-90 33 31.6)">R10</text>
<text x="33.5" y="34.6" transform="rotate(-90 33.5 34.6)">C9</text>
<text x="61.3" y="30.1" transform="rotate(-90 61.3 30.1)">C46</text>
<text x="61.8" y="30.5">R45</text>
<text x="28.4" y="37.2" transform="rotate(-90 28.4 37.2)">R19</text>
<text x="71.4" y="41">R32 R38</text>
<text x="73.5" y="39.8">C42</text>
<text x="28.8" y="42.8" transform="rotate(-90 28.8 42.8)">R2</text>
<text x="30.1" y="42.8" transform="rotate(-90 30.1 42.8)">R3</text>
</g>
<g font-size=".7" fill="#fff">
<text x="31.7" y="29.5" transform="rotate(-90 31.7 29.5)">D10</text>
<text x="31.7" y="27.5" transform="rotate(-90 31.7 27.5)">D8</text>
<text x="32.4" y="27">D11</text>
<text x="17.5" y="32.5">D2</text>
<text x="34.3" y="34.9">D7</text>
<text x="35.9" y="34.9">D6</text>
<text x="37.6" y="34.9">D5</text>
</g>
</svg>
